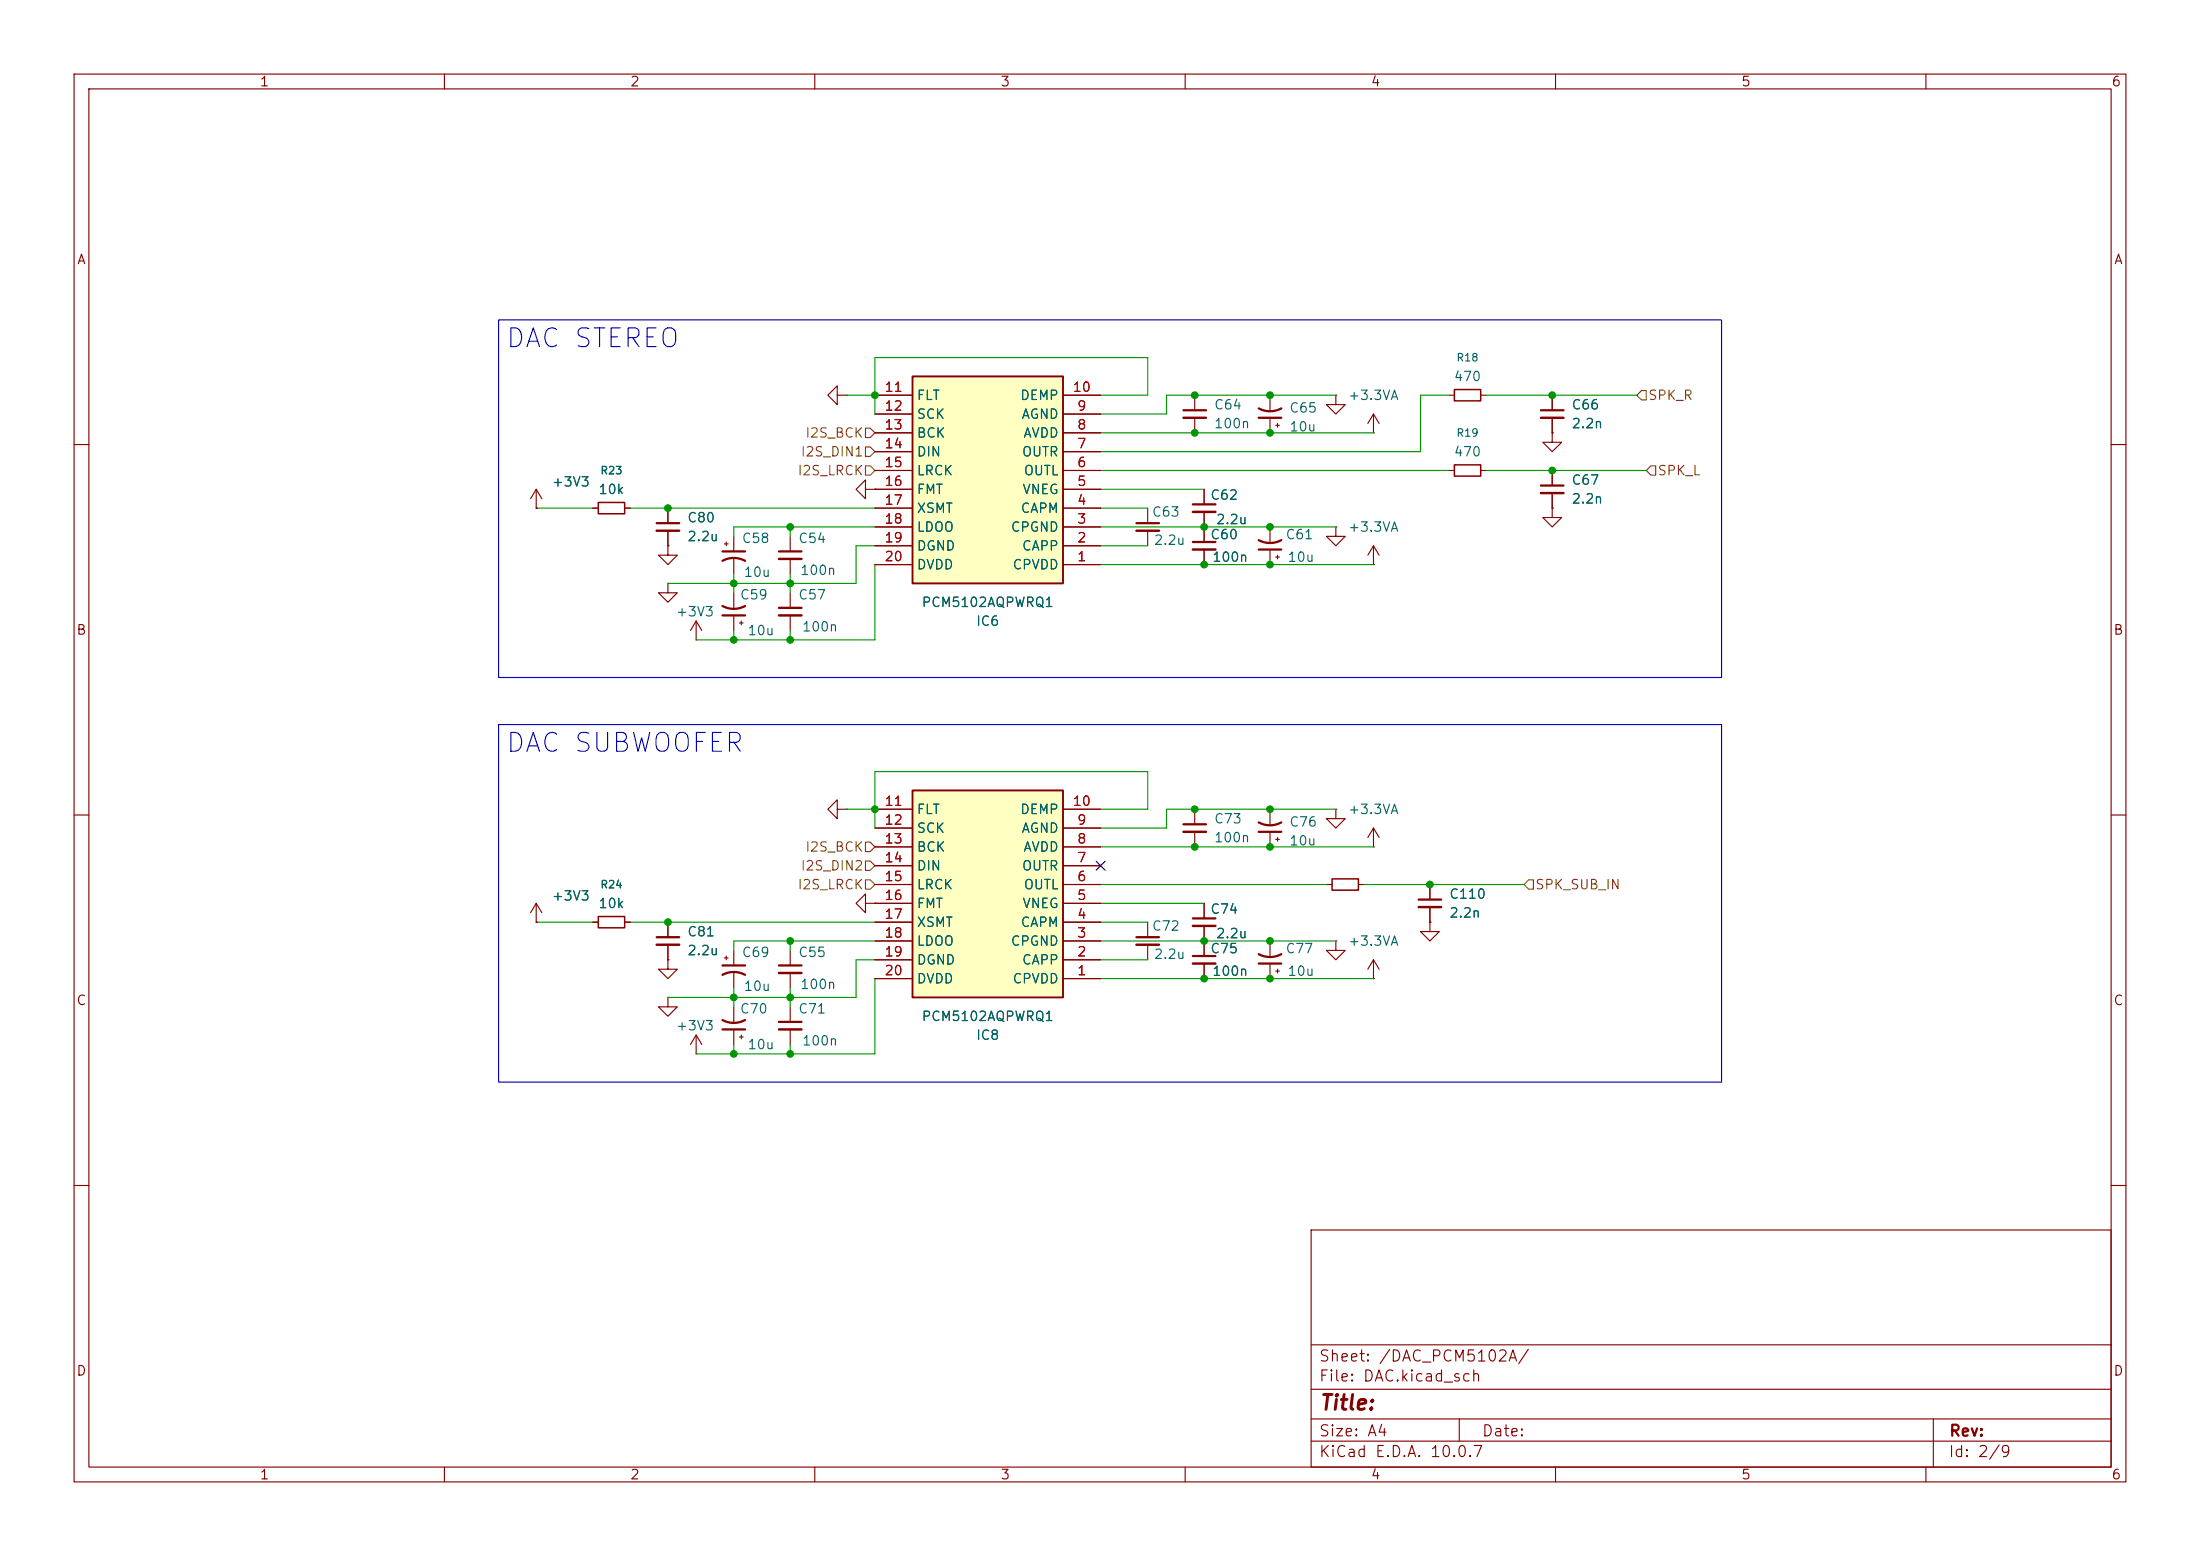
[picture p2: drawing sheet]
<svg xmlns="http://www.w3.org/2000/svg" width="297mm" height="210mm" viewBox="0 0 297 210" stroke-linecap="round" stroke-linejoin="round" font-family="sans-serif">
<g fill="none" stroke="#840000" stroke-width=".15">
<path d="M10 10h277v190h-277zM12 12h273v186h-273zM60 10v2M110 10v2M160 10v2M210 10v2M260 10v2M195.6 53.3h.7M199.9 53.3h.8M10 60h2M116.8 66v-1.2l-1.2 1.2 1.2 1.3v-1.3h1.3M118.1 66h.1"/>
<path d="M154.9 68.6v2M154.9 71.6v2.1M285 60h2M10 110h2M113 109.2v-1.2l-1.2 1.2 1.2 1.3v-1.3h1.3M114.3 109.2h.1M171.4 109.2v2.1M171.4 112.3v2M172.2 113.3h.5M172.5 113v.5M180.3 109.2v1.3h-1.2l1.2 1.3 1.3-1.3h-1.3M180.3 109.2h.1"/>
<path d="M285 110h2M162.6 127v2M162.6 130v2.1M171.4 127v2M171.4 130v2.1M172.2 131.1h.5M172.5 130.8v.5M10 160h2M177 166h108v32h-108zM285 160h2M60 198v2M110 198v2"/>
<path d="M160 198v2M177 194.5h108M177 191.5h108M177 187.5h108M177 181.5h108M197 191.5v3M210 198v2M260 198v2M261 191.5v6.5"/>
</g>
<path d="M153.4 70.6h3.1M169.9 111a3.2 3.2 0 0 0 3.1 0M169.9 112.3h3.1M161 129h3.1M169.9 128.8a3.2 3.2 0 0 0 3.1 0M169.9 130h3.1" fill="none" stroke="#840000" stroke-width=".3"/>
<path d="M153.4 71.6h3.1M161 130h3.1" fill="none" stroke="#840000" stroke-width=".33"/>
<path d="M196.3 52.6h3.6v1.5h-3.6z" fill="none" stroke="#840000" stroke-width=".2"/>
<path d="M123.2 106.7h20.3v27.9h-20.3z" fill="#ffffc2"/>
<path d="M123.2 106.7h20.3v27.9h-20.3z" fill="none" stroke="#840000" stroke-width=".25"/>
<g fill="none" stroke="#840000" stroke-width=".15">
<path d="M118.1 119.4h5.1M118.1 116.8h5.1M118.1 114.3h5.1M118.1 111.8h5.1M118.1 109.2h5.1M143.5 119.4h5.1M143.5 116.8h5.1M143.5 114.3h5.1M143.5 111.8h5.1M143.5 109.2h5.1M185.4 114.3h.1M185.4 111.8l-.7 1.2"/>
<path d="M185.4 111.8l.8 1.2M185.4 111.8v2.5M72.4 124.5h.1M72.4 121.9l-.8 1.3M72.4 121.9l.8 1.3M72.4 121.9v2.6M80 124.5h.8M84.3 124.5h.8M90.2 129.5v1.3h1.2l-1.2 1.3-1.3-1.3h1.3M90.2 129.5h.1M90.2 134.6v1.3h1.2l-1.2 1.3-1.3-1.3h1.3M90.2 134.6h.1"/>
<path d="M90.2 124.5v2M90.2 127.5v2M94 139.7l-.8 1.3M94 139.7l.7 1.3M94 139.7v2.5M97.8 129.3h.5M98 129v.5M99.1 128.3v2M99.1 131.3v2.1M106.7 128.3v2M106.7 131.3v2.1M116.8 121.9v-1.2l-1.2 1.2 1.2 1.3v-1.3h1.3"/>
<path d="M118.1 121.9h.1M118.1 132.1h5.1M118.1 129.5h5.1M118.1 127h5.1M118.1 124.5h5.1M118.1 121.9h5.1M143.5 132.1h5.1M143.5 129.5h5.1M143.5 127h5.1M143.5 124.5h5.1M143.5 121.9h5.1M154.9 124.5v2"/>
<path d="M154.9 127.5v2M94 142.2h.1"/>
</g>
<path d="M88.6 126.5h3.1M97.5 131.6a3.2 3.2 0 0 1 3.1 0M97.5 130.3h3.1M105.2 130.3h3M153.4 126.5h3.1" fill="none" stroke="#840000" stroke-width=".3"/>
<path d="M88.6 127.5h3.1M105.2 131.3h3M153.4 127.5h3.1" fill="none" stroke="#840000" stroke-width=".33"/>
<path d="M80.8 123.7h3.5v1.5h-3.5z" fill="none" stroke="#840000" stroke-width=".2"/>
<path d="M123.2 50.8h20.3v27.9h-20.3z" fill="#ffffc2"/>
<path d="M123.2 50.8h20.3v27.9h-20.3z" fill="none" stroke="#840000" stroke-width=".25"/>
<g fill="none" stroke="#840000" stroke-width=".15">
<path d="M113 53.3v-1.2l-1.2 1.2 1.2 1.3v-1.3h1.3M114.3 53.3h.1M118.1 58.4h5.1M118.1 55.9h5.1M118.1 53.3h5.1M143.5 58.4h5.1M143.5 55.9h5.1M143.5 53.3h5.1M161.3 53.3v2.1M161.3 56.4v2M171.4 53.3v2.1M171.4 56.4v2"/>
<path d="M172.2 57.4h.5M172.5 57.2v.5M180.3 53.3v1.3h-1.2l1.2 1.3 1.3-1.3h-1.3M180.3 53.3h.1M185.4 58.4h.1M185.4 55.9l-.7 1.3M185.4 55.9l.8 1.3M185.4 55.9v2.5M209.5 58.4v1.3h-1.2l1.2 1.3 1.3-1.3h-1.3M209.5 58.4h.1M209.5 53.3v2.1M209.5 56.4v2"/>
<path d="M72.4 68.6h.1M72.4 66l-.8 1.3M72.4 66l.8 1.3M72.4 66v2.6M80 68.6h.8M84.3 68.6h.8M90.2 78.7v1.3h1.2l-1.2 1.3-1.3-1.3h1.3M90.2 78.7h.1M90.2 73.7v1.2h1.2l-1.2 1.3-1.3-1.3h1.3M90.2 73.7h.1M90.2 68.6v2M90.2 71.6v2.1"/>
<path d="M97.8 73.4h.5M98 73.2v.5M99.1 72.4v2M99.1 75.4v2.1M106.7 72.4v2M106.7 75.4v2.1M118.1 66h.1M118.1 76.2h5.1M118.1 73.7h5.1M118.1 71.1h5.1M118.1 68.6h5.1M118.1 66h5.1"/>
<path d="M118.1 63.5h5.1M118.1 61h5.1M143.5 76.2h5.1M143.5 73.7h5.1M143.5 71.1h5.1M143.5 68.6h5.1M143.5 66h5.1M143.5 63.5h5.1M143.5 61h5.1M162.6 66v2.1M162.6 69.1v4.1M162.6 74.2v2"/>
<path d="M171.4 71.1v2.1M171.4 74.2v2M172.2 75.2h.5M172.5 74.9v.5M180.3 71.1v1.3h-1.2l1.2 1.3 1.3-1.3h-1.3M180.3 71.1h.1M185.4 76.2h.1M185.4 73.7v2.5M185.4 73.7l-.7 1.2M185.4 73.7l.8 1.2M195.6 63.5h.7M199.9 63.5h.8"/>
<path d="M209.5 68.6v1.3h-1.2l1.2 1.2 1.3-1.2h-1.3M209.5 68.6h.1M209.5 63.5v2M209.5 66.5v2.1M94 86.4h.1M94 83.8l-.8 1.3M94 83.8l.7 1.3M94 83.8v2.6M99.1 80v2M99.1 83.1v2M99.8 84.1h.5M100.1 83.8v.5"/>
<path d="M106.7 80v2M106.7 83.1v2M118.1 119.4h5.1M118.1 116.8h5.1M118.1 114.3h5.1M118.1 111.8h5.1M118.1 109.2h5.1M143.5 119.4h5.1M143.5 116.8h5.1M143.5 114.3h5.1M143.5 111.8h5.1M143.5 109.2h5.1"/>
<path d="M161.3 109.2v2.1M161.3 112.3v2M179.1 119.4h.7M183.4 119.4h.7M193 119.4v2M72.4 124.5h.1M80 124.5h.8M84.3 124.5h.8M90.2 129.5h.1M90.2 124.5v2M90.2 127.5v2M99.1 135.9v2"/>
<path d="M99.1 138.9v2.1M99.8 140h.5M100.1 139.7v.5M106.7 135.9v2M106.7 138.9v2.1M118.1 121.9h.1M118.1 124.5h5.1M118.1 132.1h5.1M118.1 129.5h5.1M118.1 127h5.1M118.1 121.9h5.1M143.5 124.5h5.1"/>
<path d="M143.5 132.1h5.1M143.5 129.5h5.1M143.5 127h5.1M143.5 121.9h5.1M162.6 121.9v2.1M162.6 125v4M162.6 130v2.1M180.3 127v1.3h-1.2l1.2 1.2 1.3-1.2h-1.3M180.3 127h.1M185.4 132.1h.1M185.4 129.5v2.6M185.4 129.5l-.7 1.3"/>
<path d="M185.4 129.5l.8 1.3M193 124.5v1.2h-1.2l1.2 1.3 1.3-1.3h-1.3M193 124.5h.1M193 122.4v2.1"/>
</g>
<g fill="none" stroke="#840000" stroke-width=".3">
<path d="M159.8 55.4h3M169.9 55.1a3.2 3.2 0 0 0 3.1 0M169.9 56.4h3.1M208 55.4h3.1M88.6 70.6h3.1M97.5 75.7a3.2 3.2 0 0 1 3.1 0M97.5 74.4h3.1M105.2 74.4h3M161 68.1h3.1M161 73.2h3.1M169.9 72.9a3.2 3.2 0 0 0 3.1 0M169.9 74.2h3.1"/>
<path d="M208 65.5h3.1M97.5 81.8a3.2 3.2 0 0 0 3.1 0M97.5 83.1h3.1M105.2 82h3M159.8 111.3h3M97.5 137.7a3.2 3.2 0 0 0 3.1 0M97.5 138.9h3.1M105.2 137.9h3M161 124h3.1M191.5 121.4h3.1"/>
</g>
<path d="M159.8 56.4h3M208 56.4h3.1M88.6 71.6h3.1M105.2 75.4h3M161 69.1h3.1M161 74.2h3.1M208 66.5h3.1M105.2 83.1h3M159.8 112.3h3M105.2 138.9h3M161 125h3.1M191.5 122.4h3.1" fill="none" stroke="#840000" stroke-width=".33"/>
<path d="M80.8 67.8h3.5v1.5h-3.5zM196.3 62.7h3.6v1.6h-3.6zM179.8 118.6h3.6v1.5h-3.6z" fill="none" stroke="#840000" stroke-width=".2"/>
<path d="M116.8 57.8h.7l.6 .6-.6 .7h-.7zM221.6 52.7h.6v1.3h-.6l-.6-.7zM116.8 62.9h.7l.6 .6-.6 .6h-.7zM116.8 60.3h.7l.6 .7-.6 .6h-.7zM222.9 62.9h.6v1.2h-.6l-.7-.6zM116.8 118.7h.7l.6 .7-.6 .6h-.7zM116.8 113.7h.7l.6 .6-.6 .6h-.7zM116.8 116.2h.7l.6 .6-.6 .7h-.7zM206.4 118.7h.6v1.3h-.6l-.7-.6z" fill="none" stroke="#725600" stroke-width=".15"/>
<g fill="none" stroke="#009600" stroke-width=".15">
<path d="M114.3 53.3h3.8M148.6 53.3h6.3v-5h-36.8v7.6M148.6 58.4h36.8M180.3 53.3h-22.8v2.6h-8.9M195.6 53.3h-3.8v7.7h-43.2M200.7 53.3h20.3M72.4 68.6h7.6M85.1 68.6h33M99.1 77.5v2.5M106.7 71.1v1.3M106.7 77.5v2.5M118.1 71.1h-19v1.3"/>
<path d="M118.1 73.7h-2.5v5h-25.4M118.1 76.2v10.2h-24.1M148.6 71.1h31.7M148.6 76.2h36.8M148.6 73.7h6.3M148.6 66h14M148.6 68.6h6.3M148.6 63.5h47M200.7 63.5h21.5M99.1 85.1v1.3M106.7 85.1v1.3M114.3 109.2h3.8"/>
<path d="M148.6 109.2h6.3v-5.1h-36.8v7.7M148.6 119.4h30.5M148.6 114.3h36.8M180.3 109.2h-22.8v2.6h-8.9M184.1 119.4h21.6M72.4 124.5h7.6M85.1 124.5h33M99.1 133.4v2.5M106.7 127v1.3M106.7 133.4v2.5M118.1 127h-19v1.3M118.1 129.5h-2.5v5.1h-25.4"/>
<path d="M118.1 132.1v10.1h-24.1M148.6 127h31.7M148.6 124.5h6.3M148.6 121.9h14M148.6 132.1h36.8M148.6 129.5h6.3M99.1 141v1.2M106.7 141v1.2"/>
</g>
<path d="M148 116.2l1.2 1.2M149.2 116.2l-1.2 1.2" fill="none" stroke="#000084" stroke-width=".15"/>
<path d="M67.3 43.2h165.1v48.2h-165.1zM67.3 97.8h165.1v48.3h-165.1z" fill="none" stroke="#0000c2" stroke-width=".15"/>
<g fill="#009600" stroke="#009600" stroke-width=".14">
<circle cx="209.5" cy="53.3" r=".46"/>
<circle cx="209.5" cy="63.5" r=".46"/>
<circle cx="171.4" cy="53.3" r=".46"/>
<circle cx="161.3" cy="53.3" r=".46"/>
<circle cx="161.3" cy="58.4" r=".46"/>
<circle cx="162.6" cy="76.2" r=".46"/>
<circle cx="162.6" cy="71.1" r=".46"/>
<circle cx="106.7" cy="134.6" r=".46"/>
<circle cx="99.1" cy="134.6" r=".46"/>
<circle cx="106.7" cy="127" r=".46"/>
<circle cx="162.6" cy="127" r=".46"/>
<circle cx="171.4" cy="127" r=".46"/>
<circle cx="99.1" cy="142.2" r=".46"/>
<circle cx="171.4" cy="132.1" r=".46"/>
<circle cx="106.7" cy="142.2" r=".46"/>
<circle cx="162.6" cy="132.1" r=".46"/>
<circle cx="161.3" cy="109.2" r=".46"/>
<circle cx="161.3" cy="114.3" r=".46"/>
<circle cx="90.2" cy="68.6" r=".46"/>
<circle cx="90.2" cy="124.5" r=".46"/>
<circle cx="99.1" cy="86.4" r=".46"/>
<circle cx="118.1" cy="109.2" r=".46"/>
<circle cx="171.4" cy="114.3" r=".46"/>
<circle cx="193" cy="119.4" r=".46"/>
<circle cx="171.4" cy="71.1" r=".46"/>
<circle cx="171.4" cy="109.2" r=".46"/>
<circle cx="171.4" cy="58.4" r=".46"/>
<circle cx="171.4" cy="76.2" r=".46"/>
<circle cx="106.7" cy="86.4" r=".46"/>
<circle cx="118.1" cy="53.3" r=".46"/>
<circle cx="106.7" cy="78.7" r=".46"/>
<circle cx="99.1" cy="78.7" r=".46"/>
<circle cx="106.7" cy="71.1" r=".46"/>
</g>
<g font-size="2.5" fill="#0000c2">
<text x="68.1" y="47.6">DAC STEREO</text>
<text x="68.1" y="102.2">DAC SUBWOOFER</text>
</g>
<text font-size="2" fill="#840000" x="178" y="190.8">Title:</text>
<g font-size="1.5" fill="#840000">
<text x="178" y="184.1">Sheet: /DAC_PCM5102A/</text>
<text x="178" y="186.8">File: DAC.kicad_sch</text>
<text x="178" y="197">KiCad E.D.A. 10.0.7</text>
<text x="178" y="194.2">Size: A4</text>
<text x="200" y="194.2">Date:</text>
<text x="263" y="197">Id: 2/9</text>
<text x="263" y="194.2">Rev:</text>
</g>
<g font-size="1.3" fill="#840000">
<text x="35" y="12">1</text>
<text x="85" y="12">2</text>
<text x="135" y="12">3</text>
<text x="185" y="12">4</text>
<text x="235" y="12">5</text>
<text x="285" y="12">6</text>
<text x="10.3" y="36">A</text>
<text x="285.3" y="36">A</text>
<text x="10.2" y="86">B</text>
<text x="285.2" y="86">B</text>
<text x="10.2" y="136">C</text>
<text x="285.2" y="136">C</text>
<text x="10.2" y="186">D</text>
<text x="285.2" y="186">D</text>
<text x="35" y="200">1</text>
<text x="85" y="200">2</text>
<text x="135" y="200">3</text>
<text x="185" y="200">4</text>
<text x="235" y="200">5</text>
<text x="285" y="200">6</text>
</g>
<g font-size="1.3" fill="#a90000">
<text x="119.3" y="53.2">11</text>
<text x="144.7" y="53.2">10</text>
<text x="119.3" y="55.7">12</text>
<text x="119.3" y="58.3">13</text>
<text x="145.3" y="58.3">8</text>
<text x="145.3" y="55.7">9</text>
<text x="119.3" y="60.8">14</text>
<text x="119.3" y="63.4">15</text>
<text x="119.3" y="65.9">16</text>
<text x="145.3" y="65.9">5</text>
<text x="145.3" y="63.4">6</text>
<text x="145.3" y="60.8">7</text>
<text x="119.3" y="68.4">17</text>
<text x="119.3" y="71">18</text>
<text x="145.3" y="71">3</text>
<text x="145.3" y="68.4">4</text>
<text x="119.3" y="73.5">19</text>
<text x="119.3" y="76.1">20</text>
<text x="145.3" y="76.1">1</text>
<text x="145.3" y="73.5">2</text>
<text x="119.3" y="109.1">11</text>
<text x="119.3" y="111.6">12</text>
<text x="144.7" y="109.1">10</text>
<text x="145.3" y="111.6">9</text>
<text x="119.3" y="114.2">13</text>
<text x="119.3" y="116.7">14</text>
<text x="119.3" y="119.2">15</text>
<text x="145.3" y="119.2">6</text>
<text x="145.3" y="116.7">7</text>
<text x="145.3" y="114.2">8</text>
<text x="119.3" y="121.8">16</text>
<text x="119.3" y="124.3">17</text>
<text x="145.3" y="124.3">4</text>
<text x="145.3" y="121.8">5</text>
<text x="119.3" y="126.9">18</text>
<text x="119.3" y="129.4">19</text>
<text x="119.3" y="131.9">20</text>
<text x="145.3" y="131.9">1</text>
<text x="145.3" y="129.4">2</text>
<text x="145.3" y="126.9">3</text>
</g>
<g font-size="1.3" fill="#006464">
<text x="196.2" y="51.8">470</text>
<text x="123.7" y="54.3">FLT</text>
<text x="123.7" y="56.8">SCK</text>
<text x="123.7" y="59.4">BCK</text>
<text x="137.6" y="54.3">DEMP</text>
<text x="137.8" y="56.8">AGND</text>
<text x="138.1" y="59.4">AVDD</text>
<text x="163.8" y="55.6">C64</text>
<text x="163.8" y="58.1">100n</text>
<text x="174" y="56">C65</text>
<text x="174" y="58.5">10u</text>
<text x="181.9" y="54.3">+3.3VA</text>
<text x="212.1" y="55.6">C66</text>
<text x="212.1" y="58.1">2.2n</text>
<text x="74.4" y="66">+3V3</text>
<text x="123.7" y="61.9">DIN</text>
<text x="123.7" y="64.5">LRCK</text>
<text x="137.9" y="61.9">OUTR</text>
<text x="138.1" y="64.5">OUTL</text>
<text x="196.2" y="61.9">470</text>
<text x="212.1" y="65.7">C67</text>
<text x="80.7" y="67">10k</text>
<text x="92.7" y="70.8">C80</text>
<text x="123.7" y="67">FMT</text>
<text x="123.7" y="69.5">XSMT</text>
<text x="137.7" y="69.5">CAPM</text>
<text x="137.9" y="67">VNEG</text>
<text x="155.4" y="70.1">C63</text>
<text x="163.3" y="67.8">C62</text>
<text x="164.1" y="71.1">2.2u</text>
<text x="212.1" y="68.3">2.2n</text>
<text x="92.7" y="73.4">2.2u</text>
<text x="100.1" y="73.6">C58</text>
<text x="107.7" y="73.6">C54</text>
<text x="107.9" y="77.9">100n</text>
<text x="123.7" y="72.1">LDOO</text>
<text x="123.7" y="74.6">DGND</text>
<text x="123.7" y="77.2">DVDD</text>
<text x="136.4" y="72.1">CPGND</text>
<text x="136.6" y="77.2">CPVDD</text>
<text x="137.9" y="74.6">CAPP</text>
<text x="155.7" y="73.9">2.2u</text>
<text x="163.3" y="73.1">C60</text>
<text x="163.6" y="76.1">100n</text>
<text x="173.5" y="73.1">C61</text>
<text x="173.7" y="76.1">10u</text>
<text x="181.9" y="72.1">+3.3VA</text>
<text x="91.2" y="83.5">+3V3</text>
<text x="99.8" y="81.2">C59</text>
<text x="100.3" y="78.2">10u</text>
<text x="107.7" y="81.2">C57</text>
<text x="124.3" y="82.2">PCM5102AQPWRQ1</text>
<text x="100.8" y="86.1">10u</text>
<text x="108.2" y="85.5">100n</text>
<text x="131.7" y="84.8">IC6</text>
<text x="123.7" y="110.2">FLT</text>
<text x="123.7" y="112.7">SCK</text>
<text x="137.6" y="110.2">DEMP</text>
<text x="137.8" y="112.7">AGND</text>
<text x="163.8" y="111.5">C73</text>
<text x="163.8" y="114">100n</text>
<text x="174" y="111.9">C76</text>
<text x="181.9" y="110.2">+3.3VA</text>
<text x="123.7" y="115.3">BCK</text>
<text x="123.7" y="117.8">DIN</text>
<text x="137.9" y="117.8">OUTR</text>
<text x="138.1" y="115.3">AVDD</text>
<text x="174" y="114.4">10u</text>
<text x="74.4" y="121.9">+3V3</text>
<text x="80.7" y="122.9">10k</text>
<text x="123.7" y="120.3">LRCK</text>
<text x="123.7" y="122.9">FMT</text>
<text x="123.7" y="125.4">XSMT</text>
<text x="137.7" y="125.4">CAPM</text>
<text x="137.9" y="122.9">VNEG</text>
<text x="138.1" y="120.3">OUTL</text>
<text x="155.4" y="125.9">C72</text>
<text x="163.3" y="123.6">C74</text>
<text x="195.6" y="121.6">C110</text>
<text x="195.6" y="124.2">2.2n</text>
<text x="92.7" y="126.7">C81</text>
<text x="92.7" y="129.2">2.2u</text>
<text x="100.1" y="129.5">C69</text>
<text x="107.7" y="129.5">C55</text>
<text x="123.7" y="128">LDOO</text>
<text x="123.7" y="130.5">DGND</text>
<text x="136.4" y="128">CPGND</text>
<text x="137.9" y="130.5">CAPP</text>
<text x="155.7" y="129.7">2.2u</text>
<text x="163.3" y="129">C75</text>
<text x="164.1" y="126.9">2.2u</text>
<text x="173.5" y="129">C77</text>
<text x="181.9" y="128">+3.3VA</text>
<text x="99.8" y="137.1">C70</text>
<text x="100.3" y="134.1">10u</text>
<text x="107.7" y="137.1">C71</text>
<text x="107.9" y="133.8">100n</text>
<text x="123.7" y="133">DVDD</text>
<text x="136.6" y="133">CPVDD</text>
<text x="163.6" y="132">100n</text>
<text x="173.7" y="132">10u</text>
<text x="91.2" y="139.4">+3V3</text>
<text x="100.8" y="141.9">10u</text>
<text x="108.2" y="141.4">100n</text>
<text x="124.3" y="138.1">PCM5102AQPWRQ1</text>
<text x="131.7" y="140.7">IC8</text>
</g>
<g font-size="1.3" fill="#725600">
<text x="108.6" y="59.4">I2S_BCK</text>
<text x="222.4" y="54.3">SPK_R</text>
<text x="107.6" y="64.5">I2S_LRCK</text>
<text x="108" y="61.9">I2S_DIN1</text>
<text x="223.7" y="64.5">SPK_L</text>
<text x="108" y="117.8">I2S_DIN2</text>
<text x="108.6" y="115.3">I2S_BCK</text>
<text x="107.6" y="120.3">I2S_LRCK</text>
<text x="207.2" y="120.3">SPK_SUB_IN</text>
</g>
<g font-size="1" fill="#006464">
<text x="196.5" y="49">R18</text>
<text x="196.5" y="59.2">R19</text>
<text x="81" y="64.3">R23</text>
<text x="81" y="120.1">R24</text>
</g>
</svg>
